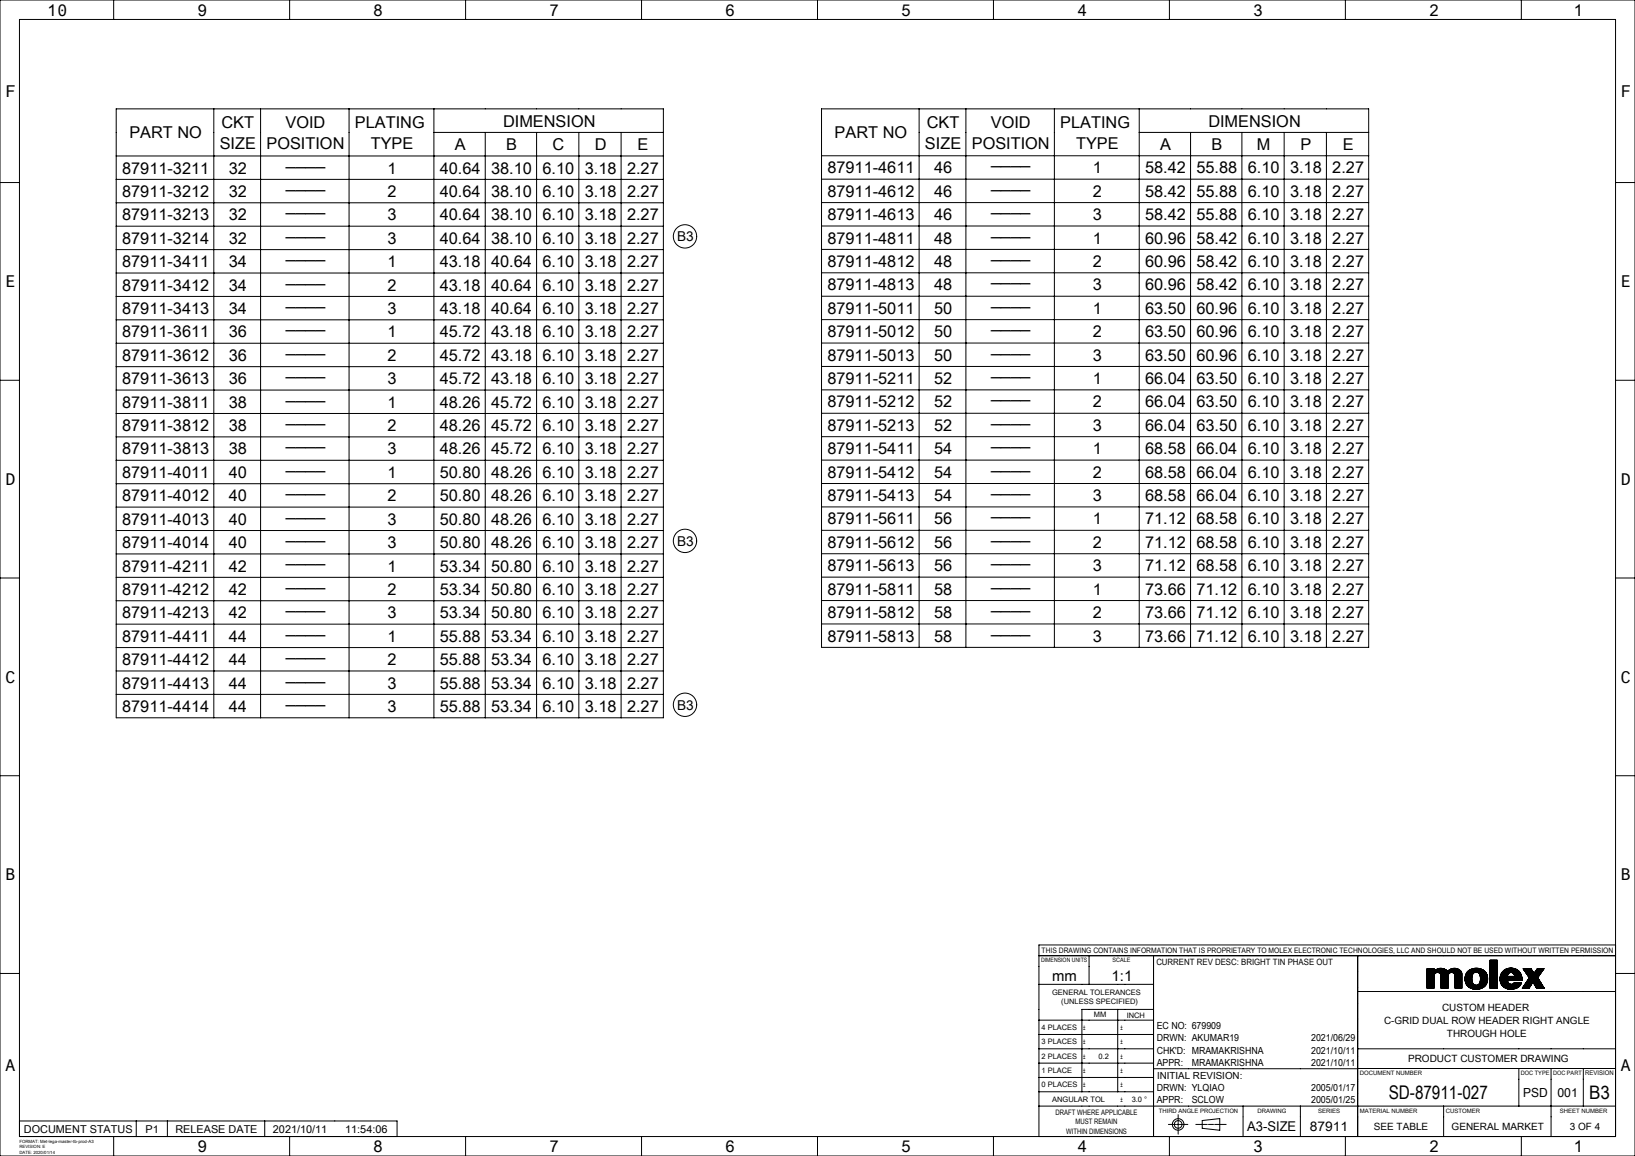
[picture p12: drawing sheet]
<svg xmlns="http://www.w3.org/2000/svg" width="420mm" height="297mm" viewBox="0 0 420 297" stroke-linecap="round" stroke-linejoin="round" font-family="sans-serif">
<g fill="none" stroke="#000" stroke-width=".26">
<path d="M0 0h420v297h-420zM5 5h410v287h-410zM29.2 0v5M74.4 0v5M119.6 0v5M164.8 0v5M210 0v5M255.2 0v5M300.4 0v5M345.6 0v5M390.8 0v5M29.9 28h140.5v156.4h-140.5z"/>
<path d="M54.9 28v156.4M66.9 28v156.4M89.7 28v156.4M111.5 28v156.4M111.5 34h58.9M124.6 34v150.4M137.8 34v150.4M148.7 34v150.4M159.6 34v150.4M211 28h140.6v138.3h-140.6zM236.1 28v138.3M248.1 28v138.3"/>
<path d="M270.8 28v138.3M292.6 28v138.3M292.6 34h59M305.8 34v132.3M319 34v132.3M329.9 34v132.3M340.7 34v132.3M0 46.9h5M29.9 40.1h140.5M29.9 46.1h140.5M29.9 52.1h140.5M29.9 58.1h140.5"/>
<path d="M211 40h140.6M211 46h140.6M211 52.1h140.6M211 58.1h140.6M415 46.9h5M29.9 64.1h140.5M29.9 70.1h140.5M29.9 76.2h140.5M211 64.1h140.6M211 70.1h140.6M211 76.1h140.6M0 97.7h5"/>
<path d="M29.9 82.2h140.5M29.9 88.2h140.5M29.9 94.2h140.5M211 82.1h140.6M211 88.1h140.6M211 94.2h140.6M415 97.7h5M29.9 118.3h140.5M29.9 100.2h140.5M29.9 106.2h140.5M29.9 112.2h140.5M211 100.2h140.6"/>
<path d="M211 106.2h140.6M211 112.2h140.6M211 118.2h140.6M29.9 136.3h140.5M29.9 124.3h140.5M29.9 130.3h140.5M211 136.3h140.6M211 124.2h140.6M211 130.2h140.6M0 148.5h5M29.9 154.3h140.5M29.9 142.3h140.5"/>
<path d="M29.9 148.3h140.5M211 142.3h140.6M211 148.3h140.6M211 154.3h140.6M415 148.5h5M29.9 160.4h140.5M29.9 166.4h140.5M29.9 172.4h140.5M29.9 178.4h140.5M211 160.3h140.6M0 199.3h5M415 199.3h5"/>
<path d="M0 250.1h5M266.9 245.5h148.1M266.9 252.9h29.4M279.8 245.5v7.4M287.1 259.3v21.2M296.3 245.5v46.5M296.3 259.3h-18.4v21.2M348.8 254.7h66.2M348.8 245.5v46.5M366.6 253.5l1.8-1.7-1.8 1.8M366.6 252.6l1.8-1.7-1.8 1.8M366.6 248.9h.1"/>
<path d="M366.7 248.9l-.1 .1M366.8 248.9l-.2 .2M366.9 248.9l-.3 .3M367 248.9l-.4 .4M367.1 248.9l-.5 .5M367.3 248.9l-.7 .7M367.4 248.9l-.8 .8M367.5 248.9l-.9 .9M367.6 248.9l-1 1M367.7 248.9l-1.1 1.1M367.8 248.9l-1.2 1.2M367.9 248.9l-1.3 1.3"/>
<path d="M368 248.9l-1.4 1.4M368.2 248.9l-1.6 1.6M368.3 248.9l-1.7 1.7M368.4 250.7a.89 .89 0 0 1 .9-.9 .89 .89 0 0 1 .9 .9v3.2M368.4 253.4l-.5 .5 .5-.5M368.4 253.3l-.6 .6M368.4 253.2l-.8 .7M368.4 253.1l-.8 .8M368.4 253l-.9 .9M368.4 252.9l-1 1M368.4 252.8l-1.1 1.1M368.4 252.7l-1.2 1.2"/>
<path d="M368.4 252.6l-1.3 1.3M368.4 252.5l-1.4 1.4M368.4 252.4l-1.5 1.5M368.4 252.3l-1.6 1.6M368.4 252.1l-1.8 1.8M368.4 252l-1.8 1.8M368.4 251.9l-1.8 1.8M368.4 251.6l-1.8 1.9M368.4 251.5l-1.8 1.8M368.4 251.4l-1.8 1.9M368.4 251.4l-1.8 1.8M368.4 251.2l-1.8 1.9"/>
<path d="M368.4 251.2l-1.8 1.8M368.4 251.1l-1.8 1.8M368.4 251l-1.8 1.8M368.4 250.7l-1.8 1.9M368.4 253.8l-.1 .1M368.4 253.7l-.2 .2M368.4 253.6l-.3 .3M368.4 253.5l-.4 .4M368.4 250.7v3.2h-1.8M368.4 248.9v.7a2.29 2.29 0 0 1 3.5 0M368.4 250.6l-1.8 1.8M368.4 249.5l-1.8 1.9"/>
<path d="M368.4 249.4l-1.8 1.8M368.4 249.3l-1.8 1.9M368.4 249.3l-1.8 1.8M368.4 249.1l-1.8 1.9M368.4 249.1l-1.8 1.8M368.4 249l-1.8 1.8M368.4 248.9l-1.8 1.8M368.4 248.9h-1.8v5M368.4 250.5l-1.8 1.9M368.5 250.4l-1.9 1.9M368.8 249.2l-2.2 2.2M369.1 249l-2.5 2.5"/>
<path d="M369.2 249l-2.6 2.6M369.4 248.9l-2.8 2.8M369.6 248.8l-3 3M369.7 248.8l-3.1 3.1M369.8 248.8l-3.2 3.2M369.9 248.8l-3.3 3.3M370 248.8l-3.4 3.4M370 250.2l1.2-1.1-1.2 1.1M370.1 248.8l-1.2 1.1M370.1 250.3l1.2-1.2-1.2 1.3M370.2 251.1l1.6-1.6-1.6 1.6M370.2 253.3l1.8-1.8-1.8 1.9"/>
<path d="M370.2 253.9h1.8M370.2 248.8l-1.2 1.1M370.2 248.8l-1 1M370.3 248.8l-1.1 1M370.4 248.8l-1 1M370.5 248.8l-1.1 1M370.6 248.8l-1.1 1.1M370.8 248.9l-1.2 1M370.8 248.9l-1 1.1 1.1-1.1M371 248.9l-1.1 1.2M371.1 249l-1.2 1.1M371.1 249l-1.1 1.1"/>
<path d="M371.4 249.2l-1.3 1.3M371.5 249.2l-1.3 1.4M371.5 249.3l-1.3 1.3M371.6 249.3l-1.4 1.5M371.7 249.4l-1.5 1.5M371.8 249.5l-1.6 1.7M371.9 249.6a2.12 2.12 0 0 1 3.6 .6M372 250.7a.89 .89 0 0 1 .9-.9 .89 .89 0 0 1 .9 .9M372 253.9h.1M372 253.7l-.2 .2M372 253.6l-.3 .3M372 253.4l-.5 .5"/>
<path d="M372 253.3l-.6 .6M372 253.2l-.7 .7M372 253.1l-.8 .8M372 253l-.9 .9M372 252.9l-1 1M372 252.8l-1.1 1.1M372 252.7l-1.2 1.2M372 252.5l-1.4 1.4 1.4-1.4M372 252.4l-1.5 1.5M372 252.3l-1.6 1.6M372 252.2l-1.7 1.7M372 252.1l-1.8 1.8"/>
<path d="M372 252l-1.8 1.9M372 251.9l-1.8 1.9M372 251.8l-1.8 1.9M372 251.8l-1.8 1.8M372 251.6l-1.8 1.9M372 251.3l-1.8 1.9M372 251.3l-1.8 1.8M372 251.2l-1.8 1.8M372 251.1l-1.8 1.8M372 251l-1.8 1.9M372 250.9l-1.8 1.8M372 250.8l-1.8 1.9"/>
<path d="M372 250.7l-1.8 1.9M372 250.7v3.2M372 250.6l-1.8 1.9M372 250.5l-1.8 1.9M372.1 250.4l-1.9 1.9M372.2 250.2l-2 2M372.3 249.2l-2.1 2.1M372.6 249l-2.4 2.4M372.7 249l-2.5 2.5M372.9 248.9l-2.7 2.7M373 248.9l-2.8 2.8M373.1 248.8l-2.9 3"/>
<path d="M373.2 248.8l-3 3M373.2 249.9l1.2-1-1.1 1.1M373.3 248.8l-3.1 3.2M373.4 248.8l-3.2 3.2M373.5 248.8l-3.3 3.3M373.6 248.8l-1.2 1.2M373.7 248.8l-1.2 1.1M373.8 248.8l-1.1 1.1M373.8 251l1.5-1.4-1.5 1.6M373.8 253.9h1.7M373.8 250.7v3.2M373.9 248.8l-1.1 1"/>
<path d="M373.9 248.8l-1 1M374 248.8l-1.1 1M374.1 248.8l-1 1.1M374.2 248.9l-1.1 1M374.2 248.9l-1 1M374.4 248.9l-1 1.1M374.5 249l-1.1 1M374.6 249l-1.1 1M374.6 249l-1.1 1.1M374.7 249.1l-1.1 1.1M374.8 249.1l-1.1 1.2M374.9 249.2l-1.2 1.2"/>
<path d="M375 249.2l-1.3 1.3M375 249.3l-1.2 1.2M375.1 249.3l-1.3 1.3M375.1 249.4l-1.3 1.3M375.2 249.4l-1.4 1.4M375.2 249.4l-1.4 1.5M375.2 249.5l-1.4 1.5M375.4 249.6l-1.6 1.6M375.4 249.7l-1.6 1.6M375.4 249.8l-1.6 1.6M375.4 249.8l-1.6 1.7M375.5 249.9l-1.7 1.7"/>
<path d="M375.5 249.9l-1.7 1.8M375.5 250l-1.7 1.8M375.5 250.1l-1.7 1.8M375.5 253.8l-.1 .1M375.5 253.9h.1M375.5 253.7l-.1 .2M375.5 253.7l-.2 .2M375.5 253.6l-.3 .3M375.5 253.4l-.4 .5M375.5 253.4l-.5 .5M375.5 253.3l-.6 .6M375.5 253.2l-.7 .7"/>
<path d="M375.5 253.1l-.8 .8M375.5 253l-.8 .9M375.5 252.9l-1 1M375.5 252.8l-1 1.1M375.5 252.7l-1.1 1.2M375.5 252.7l-1.2 1.2M375.5 252.5l-1.3 1.4M375.5 252.5l-1.4 1.4M375.5 252.4l-1.5 1.5M375.5 252.3l-1.6 1.6M375.5 252.2l-1.7 1.7M375.5 252.1l-1.7 1.8"/>
<path d="M375.5 252l-1.7 1.8M375.5 251.9l-1.7 1.8M375.5 251.8l-1.7 1.8M375.5 251.8l-1.7 1.7M375.5 251.6l-1.7 1.8M375.5 251.6l-1.7 1.7M375.5 251.5l-1.7 1.8M375.5 251.4l-1.7 1.7M375.5 251.3l-1.7 1.8M375.5 251.2l-1.7 1.8M375.5 251.1l-1.7 1.8M375.5 251l-1.7 1.8"/>
<path d="M375.5 250.9l-1.7 1.8M375.5 250.8l-1.7 1.8M375.5 250.7l-1.7 1.8M375.5 250.6l-1.7 1.8M375.5 250.6l-1.7 1.7M375.5 250.4l-1.7 1.8M375.5 250.4l-1.7 1.7M375.5 250.3l-1.7 1.8M375.5 250.2l-1.7 1.7M375.5 250.2v3.7M377.2 249.4l-.3 .4M377.4 249.3l-.7 .7"/>
<path d="M377.5 249.2l-.8 .9M377.8 249.1l-1.2 1.2M377.9 249l-1.4 1.4M378.1 251.5l-1.4 1.5M378.1 251.5l-1.4 1.4M378.1 251.3l-1.4 1.5M378.1 249l-1.6 1.6M378.1 251.6l-1.4 1.4M378.1 251.3l-1.5 1.5M378.1 251.7l-1.3 1.4 1.3-1.3M378.1 251.2l-1.5 1.5M378.1 251.1l-1.5 1.5"/>
<path d="M378.1 251.9l-1.2 1.3M378.1 251l-1.6 1.6M378.1 252l-1.2 1.2M378.1 252l-1.2 1.3M378.2 250.8l-1.7 1.7M378.2 252.1l-1.2 1.2M378.2 252.2l-1.2 1.1M378.2 250.7l-1.7 1.7M378.2 248.9l-1.8 1.8M378.2 252.3l-1.1 1.1M378.2 250.6l-1.7 1.8M378.2 252.4l-1.1 1.1"/>
<path d="M378.3 250.5l-1.9 1.8M378.3 252.4l-1.1 1.1M378.3 252.5l-1.1 1.1M378.3 252.6l-1 1M378.3 250.3l-1.9 1.9M378.3 248.9l-1.9 1.9M378.3 252.6l-.9 1M378.4 252.7l-1 1M378.4 248.9l-2 2M378.4 252.8l-.9 .9M378.5 252.8l-.9 1M378.6 252.9l-1 .9"/>
<path d="M378.6 248.8l-2.2 2.2M378.6 252.9l-.9 .9M378.6 250a1.13 1.13 0 0 1 1.3 0 1.13 1.13 0 0 1 .4 1.2v.5a1.15 1.15 0 0 1-1.1 1.4 1.15 1.15 0 0 1-1.1-1.4l.2-1.3zM378.7 248.8l-2.4 2.3M378.7 253l-1 .8M378.7 253l-.9 .9M378.8 254.2l3.3-3.3-3.3 3.3M378.8 253l-.9 .9M378.8 248.8l-2.5 2.4M378.9 248.8l-2.6 2.5M379 248.8l-2.7 2.6M379 253.1l-1 .8"/>
<path d="M379.1 248.8l-2.8 2.7M379.1 253.1l-.9 .9M379.2 253.1l-1 .9M379.2 248.8l-2.9 2.8M379.2 253.1l-.9 1M379.2 248.8l-2.9 2.9M379.3 249.8l1-.9-.9 .9M379.4 248.8l-3.1 3 3.1-3M379.4 253.1l-1 1M379.4 253.1l-.9 1M379.5 248.8l-3.1 3.1M379.6 248.8l-3.2 3.2"/>
<path d="M379.6 253l-1.1 1.1M379.7 248.8l-3.3 3.3M379.8 252.9l-1.2 1.2M379.8 250l1-.9-.9 .9M379.8 248.8l-1.1 1.1M379.9 248.8l-1 1M379.9 250.1l1-.9-.9 .9M380 248.8l-1 1M380 248.9l-.9 .9M380.1 248.9l-.9 .9M380.4 248.9l-.9 .9M380.4 249l-.8 .8"/>
<path d="M380.5 249l-.9 .8M380.5 249l-.8 .9M380.6 249l-.9 .9M380.7 249.1l-.9 .9M381 249.2l-1 1M381.1 249.3l-1 1M381.1 249.3l-1 1.1M381.1 249.3a2.97 2.97 0 0 0-4.8 2.2l.4 1.4 .6 .7M381.1 249.3l.7 .7M381.2 249.4l-1.1 1.1 1.1-1.1M381.3 249.4l-1.1 1.2M381.3 249.5l-1.1 1.1"/>
<path d="M381.4 249.5l-1.2 1.2M381.4 249.6l-1.2 1.2M381.5 249.6l-1.3 1.3M381.5 253.3l-.1 .1M381.5 249.6l-1.2 1.3M381.6 249.7l-1.3 1.3M381.6 249.7l-1.3 1.4M381.6 249.8l-1.3 1.4M381.7 249.8l-1.4 1.4M381.7 249.9l-1.4 1.4M381.8 250l-1.5 1.4M381.8 250l-1.5 1.5"/>
<path d="M381.8 252.9a3.3 3.3 0 0 1-4.5 .7M381.8 250l.4 1.5-.4 1.4M381.8 252.9l-.8 .8M381.8 250.1l-1.5 1.6M381.9 252.8l-1 1M381.9 250.2l-1.6 1.5M381.9 250.2l-1.6 1.7M381.9 250.3l-1.6 1.6M381.9 250.3l-1.7 1.8M381.9 252.6l-1.3 1.3M382 250.4l-1.8 1.7M382 250.5l-1.8 1.8"/>
<path d="M382 252.5l-1.5 1.4M382 250.5l-1.8 1.9M382 250.6l-1.9 2M382 252.3l-1.7 1.7M382.1 250.7l-2.1 2.1M382.1 250.7l-3.4 3.4M382.1 252.1l-1.9 2M382.1 252.1l-2 2M382.1 251l-3.2 3.2M382.1 251.9l-2.2 2.2M382.1 251l-3.1 3.2M382.1 251.1l-3 3.1"/>
<path d="M382.1 251.2l-3 3M382.1 251.7l-2.4 2.5M382.2 251.7l-2.6 2.5M382.2 251.3l-2.9 2.9M382.2 251.5l-2.7 2.7M382.2 251.5l-2.8 2.7M382.2 251.4l-2.9 2.8M382.8 252.1l1.8-1.8-1.8 1.9M382.8 250.3l1.8-1.7-1.8 1.8M382.8 249.4l1.8-1.7-1.8 1.8M382.8 248.5l1.8-1.7-1.8 1.8M382.8 246.9l.2-.2-.2 .3"/>
<path d="M382.8 246.7h1.8v7.2h-1.8zM382.8 253.9l1.8-1.8-1.8 1.8M382.8 253l1.8-1.8-1.8 1.9M382.8 246.7h.1M382.9 246.7l-.1 .1M383.2 246.7l-.4 .4M383.2 246.7l-.4 .5M383.3 246.7l-.5 .6M383.4 246.7l-.6 .6M383.5 246.7l-.7 .8M383.6 253.9l1-1-1 1M383.6 246.7l-.8 .8"/>
<path d="M383.7 246.7l-.9 .9M383.8 246.7l-1 1M383.9 246.7l-1.1 1.1M383.9 246.7l-1.1 1.2M384.1 246.7l-1.3 1.3 1.3-1.3M384.2 246.7l-1.4 1.5M384.3 246.7l-1.5 1.5M384.4 246.7l-1.6 1.6M384.5 246.7l-1.7 1.7M384.6 251l-1.8 1.9M384.6 251l-1.8 1.8M384.6 250.8l-1.8 1.9"/>
<path d="M384.6 250.8l-1.8 1.8M384.6 250.7l-1.8 1.8M384.6 250.6l-1.8 1.8M384.6 250.5l-1.8 1.9M384.6 250.4l-1.8 1.8M384.6 250.1l-1.8 1.9M384.6 250.1l-1.8 1.8M384.6 249.9l-1.8 1.9M384.6 249.8l-1.8 1.9M384.6 249.6l-1.8 2 1.8-1.8M384.6 249.6l-1.8 1.8M384.6 249.5l-1.8 1.8"/>
<path d="M384.6 249.4l-1.8 1.8M384.6 249.3l-1.8 1.9M384.6 249.2l-1.8 1.8M384.6 249.1l-1.8 1.9M384.6 249l-1.8 1.9M384.6 248.9l-1.8 1.9M384.6 248.9l-1.8 1.8M384.6 248.7l-1.8 1.9M384.6 248.7l-1.8 1.8M384.6 248.4l-1.8 1.9M384.6 248.3l-1.8 1.8M384.6 248.2l-1.8 1.9"/>
<path d="M384.6 248.1l-1.8 1.9M384.6 248l-1.8 1.9M384.6 248l-1.8 1.8M384.6 247.8l-1.8 1.9M384.6 247.8l-1.8 1.8M384.6 247.5l-1.8 1.9M384.6 247.4l-1.8 1.8M384.6 247.3l-1.8 1.9M384.6 247.2l-1.8 1.9M384.6 247l-1.8 1.9 1.8-1.8M384.6 246.9l-1.8 1.9M384.6 246.8l-1.8 1.9"/>
<path d="M384.6 253.8l-.1 .1M384.6 253.6l-.2 .3M384.6 253.6l-.3 .3M384.6 253.5l-.4 .4M384.6 253.4l-.5 .5M384.6 253.3l-.6 .6M384.6 253.2l-.7 .7M384.6 253.1l-.8 .8M384.6 253l-.8 .9M384.6 252.8l-1.1 1.1M384.6 252.7l-1.2 1.2M384.6 252.6l-1.3 1.3"/>
<path d="M384.6 252.5l-1.4 1.4M384.6 252.4l-1.5 1.5M384.6 252.2l-1.6 1.7 1.6-1.6M384.6 251.9l-1.8 1.9M384.6 251.9l-1.8 1.8M384.6 251.7l-1.8 1.9M384.6 251.7l-1.8 1.8M384.6 251.6l-1.8 1.8M384.6 251.5l-1.8 1.8M384.6 251.4l-1.8 1.9M384.6 251.3l-1.8 1.8M385.7 252.9a2.64 2.64 0 0 0 2.1 1.2"/>
<path d="M386.4 249.2l-.6 .6M386.6 253.8l1.1-1.1-1.1 1.1M386.6 249.1l-.9 .9M386.9 249l-1.3 1.3M386.9 253.9l1.2-1-1.1 1.1M387 248.9l-1.5 1.5M387 248.9a2.84 2.84 0 0 0-1.3 4M387.1 248.9l-1.6 1.6M387.2 248.8l-1.7 1.8M387.3 250.7l-1.8 1.8M387.3 250.8l-1.8 1.8M387.3 250.6l-1.8 1.9"/>
<path d="M387.3 252l-1.2 1.4 1.2-1.3M387.3 250.5l-1.8 1.9M387.3 252.2l-1.2 1.2M387.3 250.9l-1.8 1.7M387.3 252.3l-1.1 1.2 1.2-1.2M387.4 250.3l-2 2M387.4 248.8l-2 2M387.4 252.4l-1.2 1.1M387.4 250.9l-1.8 1.8M387.4 252.5l-1.1 1.1M387.5 252.5l-1.2 1.1M387.5 248.8l-2.1 2.1"/>
<path d="M387.5 250.9l-1.9 1.9M387.5 252.6l-1.1 1.1M387.6 252.6l-1.1 1.1M387.6 250.1a.9 .9 0 0 1 1-.1 .9 .9 0 0 1 .5 .9h-1.8zM387.6 252.7l-1.1 1M387.6 248.8l-2.2 2.2M387.6 250.9l-2 1.9M387.7 250.9l-2 2M387.7 248.8l-2.4 2.3M387.8 252.8l-1.1 1M387.8 250.9l-2.1 2.1 2.2-2.1M387.8 248.7l-2.5 2.5"/>
<path d="M387.8 252.8l-1 1.1M387.9 248.7l-2.6 2.6M387.9 252.8l-1.1 1.1M388 252.9l-1.1 1M388 250.9l-2.2 2.2M388 248.7l-2.7 2.7M388.1 248.7l-2.8 2.8M388.2 250.9l-2.3 2.3M388.2 248.7l-2.9 2.9M388.2 252.9l-1.1 1.1M388.2 248.7l-2.9 3M388.3 252.9l-1.2 1.1"/>
<path d="M388.3 250.9l-2.3 2.4 1.3-1.3M388.4 248.7l-3.1 3.1M388.4 250.9l-1 1M388.4 252.9l-1.2 1.1M388.5 248.7l-3.2 3.2M388.5 250.9l-1.1 1M388.5 248.8l-3.2 3.1M388.6 250.9l-1.1 1M388.6 248.8l-3.2 3.2M388.7 248.8l-3.3 3.3M388.7 250.9l-1.1 1M388.7 252.7l-1.4 1.4 1.2-1.2"/>
<path d="M388.8 250.9l-1.1 1M388.8 248.8l-3.4 3.4 3.4-3.4M388.9 250.9l-1.1 1M388.9 251.9l1.8-1.7-1.7 1.7M388.9 248.8l-1.2 1.2M388.9 250.9l-1 1M389 248.8l-1.1 1.1M389 250.4l1-1-1 1M389 252.4l-.1 .2M389 250.6l1.2-1.1-1.1 1.2M389.1 248.9l.7 .3 .8 .9M389.1 248.9l-.9-.2-1.2 .2"/>
<path d="M389.1 248.9l-1.1 1M389.1 252.4l-1.7 1.7M389.1 248.9l-1 1M389.2 248.9l-1 1M389.2 252.4l-1.7 1.7M389.2 248.9l-.9 1M389.3 252.4l-1.7 1.7M389.3 249l-.9 .9M389.4 249l-.9 .9M389.4 252.4l-1.8 1.7M389.4 252.4l-1.6 1.7M389.5 249l-1 .9"/>
<path d="M389.5 249l-.9 1M389.6 252.4l-1.8 1.7M389.6 249.1l-1 .9M389.6 249.1l-.9 .9M389.6 252.4l-1.6 1.7 1.7-1.7M389.6 251.9l1.3-1.2-1.2 1.2M389.7 249.1l-1 1M389.7 249.2l-.9 .9M389.8 252.4l-1.7 1.7M389.8 251.9l1.1-1-1 1M389.8 249.2l-.9 1M389.9 249.3l-1 1"/>
<path d="M389.9 252.4l-1.7 1.7M390 252.4l-1.7 1.7M390.1 249.5l-1.1 1M390.1 252.4l-1.7 1.7M390.2 249.6l-1.1 1.2M390.2 252.4l-1.7 1.7M390.3 249.6l-2.3 2.3M390.3 252.4l-1.7 1.7M390.3 249.7l-2.2 2.2M390.4 251.9l.6-.6-.6 .6M390.4 249.7l-2.2 2.2M390.4 249.8l-2.1 2.1"/>
<path d="M390.4 252.4l-1.7 1.7M390.4 249.8l-2 2.1M390.5 249.9l-2.1 2M390.5 252.4l-1.7 1.7M390.5 249.9l-1.9 2M390.5 250l-1.9 1.9M390.5 253.1l-.4 .5M390.6 250.1l-1.9 1.8M390.6 252.4l-1.7 1.7M390.6 250.1l.4 1.8h-3.7a.99 .99 0 0 0 .9 1M390.6 250.1l-1.8 1.8M390.6 253l-.7 .7"/>
<path d="M390.6 252.4l-1.6 1.6M390.7 250.3l-1.6 1.6M390.7 250.3l-1.5 1.6M390.7 250.4l-1.4 1.5M390.8 252.8l-1.1 1M390.8 250.5l-1.5 1.4M390.8 252.4l-1.7 1.6M390.8 252.7l-1.2 1.2M390.8 250.6l-1.3 1.3 1.3-1.3M390.8 252.4l-1.5 1.6M390.8 251.9l.2-.1-.1 .1M390.8 252.5l-1.4 1.4"/>
<path d="M390.9 252.4h-1.9l-.8 .5M390.9 252.4a2.62 2.62 0 0 1-3.1 1.7M390.9 251l-.9 .9M390.9 251l-.8 .9M390.9 251.1l-.7 .8M391 251.2l-.8 .7M391 251.4l-.5 .5M391 251.5l-.4 .4M391 251.6l-.3 .3M391 251.8v.1M391 253.9h1.8M391.3 249l.1-.1-.1 .1"/>
<path d="M391.3 248.9h.1M391.6 248.9l-.2 .2M391.6 248.9l-.2 .2 .3-.2M391.6 253l4.2-4.1-4.3 4.3M391.7 248.9l-.2 .3M391.9 248.9l-.4 .3M391.9 248.9l-.4 .4M392 248.9l-.4 .5 .5-.5M392.1 250.1l1.2-1.2-1.2 1.2M392.2 248.9l-.5 .6M392.3 248.9l-.6 .6M392.4 248.9l-.7 .7"/>
<path d="M392.5 248.9l-.7 .7M392.6 248.9l-.8 .8 .8-.8M392.6 250.8l1.2-1.1-1.1 1.2M392.7 250.9l1.2-1.1-1.2 1.2M392.8 248.9l-.9 .9M392.8 253.9l1-1.6 .9 1.6M392.8 253.8v.1M392.9 253.7l-.2 .2M392.9 248.9l-1 1M393 248.9l-1 1M393.1 253.4l-.4 .5 .3-.4M393.1 248.9l-1.1 1.1"/>
<path d="M393.2 248.9l-1.2 1.1M393.2 253.2l-.6 .7M393.3 249l-1.1 1.2M393.4 249l-1.2 1.2M393.4 249.1l-1.2 1.2M393.4 252.9l-1 1M393.5 249.2l-1.2 1.2M393.5 252.7l-1.1 1.2M393.5 249.3l-1.1 1.2M393.6 249.3l-1.2 1.2M393.6 249.4l-1.2 1.2M393.6 249.5l-1.1 1.1"/>
<path d="M393.7 249.5l-1.2 1.2 1.2-1.1M393.7 252.4l-1.4 1.5M393.7 249.6l-1.1 1.2M393.9 249.9l-1.2 1.2M393.9 249.9l-1.1 1.2M394 250l-1.2 1.2M394 250l-1.3 1.4M394.2 253l1.2-1.2-1.2 1.2M394.8 253.9l1.2-1.1-1.1 1.1M394.9 249l.1-.1-.3 .3M395 248.9l-.4 .5M395.1 251.3l-1.2 1.2"/>
<path d="M395.1 248.9l-.7 .7M395.1 251.4l-1.1 1.2M395.2 251l-1.3 1.4 1.1-1.2M395.2 251.4l-1.2 1.2M395.2 251.5l-1.2 1.2M395.2 248.9l-1 1M395.2 251.6l-1.1 1.1M395.3 251.6l-1.2 1.3 1.2-1.2M395.3 248.9l-2.7 2.6M395.3 250.8l-3.1 3.1M395.3 251.7l-1.1 1.2M395.4 253.9l.8-.8-.8 .8"/>
<path d="M395.4 248.9l-3 3M395.4 251.9l-1.1 1.2M395.5 248.9l-3.2 3.2M395.5 251.9l-1.2 1.3M395.5 252l-1.2 1.2M395.5 252l-1 1.4 1.2-1.1-1.2 1.2M395.5 253.9l.8-.7-.7 .7M395.6 250.4l-3.5 3.5M395.6 248.9l-3.6 3.6M395.6 248.9l-3.7 3.7M395.7 252.3l-1.2 1.3M395.7 250.2l-3.7 3.7"/>
<path d="M395.8 252.4l-1.2 1.2M395.8 252.5l-1.2 1.2M395.8 252.6l-1.1 1.2M395.9 252.6l-1.2 1.2M395.9 252.7l-1.2 1.2M395.9 248.9l-4.6 4.6M396 249.8l-4.1 4.1M396 248.9l-4.8 4.8M396 252.9l-1 1M396.1 252.9l-1 1M396.1 253l-.9 .9M396.1 248.9l-5 5"/>
<path d="M396.1 249.6l-4.3 4.3M396.2 248.9l-5 5M396.3 248.9l-5.1 5M396.3 253.3l-.6 .6M396.3 253.3l-.5 .6M396.4 253.4l-.5 .5M396.4 253.9l.2-.1-.2 .1M396.4 253.5l-.4 .4M396.4 249.2l-4.7 4.7M396.4 248.9l-5 5M396.5 248.9l-5 5M396.5 253.6l-.4 .3"/>
<path d="M396.5 253.9h.1M396.5 253.6l-.2 .3M396.5 253.7l-.2 .2M396.6 249l-4.9 4.9M396.6 248.9l-5.1 5M396.6 248.9l-1.6 2.3 1.7 2.7h-2M396.6 248.9h-1.7l-.9 1.2-.7-1.2h-2l1.5 2.3-1.8 2.7M396.6 253.9h.1M415 242.8h-148.1v49.2M415 250.1h5M266.9 262.1h29.4M266.9 265.8h29.4"/>
<path d="M266.9 269.5h29.4M266.9 273.1h29.4M266.9 276.8h29.4M296.3 274.6h52.5M348.8 269.5h66.2M348.8 274.5h66.2M390.2 274.5v9.7M398.4 274.5v17.5M406.7 274.5v9.7M5 288h97v4M29.2 292v5M35 288v4"/>
<path d="M43 288v4M68 288v4M74.4 292v5M119.6 292v5M164.8 292v5M210 292v5M255.2 292v5M266.9 284.2h148.1M266.9 280.5h29.4M300.1 288.9h2M300.4 292v5M302.3 288.9h.7"/>
<path d="M302.6 286.4v1.9M302.6 288.5v.7M302.6 289.4v2M303.2 288.9h1.9M307.2 288.9h2.9M308.8 287.9l4.5-.5v3l-4.5-.5zM310.4 288.9h1.3M312 288.9h3M319.3 284.2v7.8M334 284.2v7.8M345.6 292v5M370.8 284.2v7.8"/>
<path d="M390.8 292v5"/>
<circle cx="176" cy="60.7" r="3"/>
<circle cx="176" cy="139" r="3"/>
<circle cx="176" cy="181.1" r="3"/>
<circle cx="302.6" cy="288.9" r="1"/>
<circle cx="302.6" cy="288.9" r="1.5"/>
</g>
<g font-size="4.8">
<text x="356.8" y="282.4">SD-87911-027</text>
<text x="408.2" y="282.3">B3</text>
</g>
<g font-size="4.2">
<text x="12.2" y="4">10</text>
<text x="50.7" y="4">9</text>
<text x="95.9" y="4">8</text>
<text x="141.1" y="4">7</text>
<text x="186.3" y="4">6</text>
<text x="231.5" y="4">5</text>
<text x="276.7" y="4">4</text>
<text x="321.9" y="4">3</text>
<text x="367.1" y="4">2</text>
<text x="404.3" y="4">1</text>
<text x="1.4" y="25">F</text>
<text x="416.4" y="25">F</text>
<text x="33.2" y="35.5">PART NO</text>
<text x="56.9" y="32.9">CKT</text>
<text x="73.3" y="32.9">VOID</text>
<text x="91.2" y="32.9">PLATING</text>
<text x="129.2" y="32.5">DIMENSION</text>
<text x="214.4" y="35.5">PART NO</text>
<text x="238.1" y="32.9">CKT</text>
<text x="254.5" y="32.9">VOID</text>
<text x="272.4" y="32.9">PLATING</text>
<text x="310.4" y="32.5">DIMENSION</text>
<text x="56.4" y="38.2">SIZE</text>
<text x="68.5" y="38.2">POSITION</text>
<text x="95.2" y="38.2">TYPE</text>
<text x="116.8" y="38.5">A</text>
<text x="130" y="38.5">B</text>
<text x="141.9" y="38.6">C</text>
<text x="152.8" y="38.5">D</text>
<text x="163.7" y="38.5">E</text>
<text x="237.6" y="38.2">SIZE</text>
<text x="249.6" y="38.2">POSITION</text>
<text x="276.4" y="38.2">TYPE</text>
<text x="298" y="38.5">A</text>
<text x="311.2" y="38.5">B</text>
<text x="322.9" y="38.5">M</text>
<text x="334.1" y="38.5">P</text>
<text x="344.9" y="38.5">E</text>
<text x="31.4" y="44.6">87911-3211</text>
<text x="58.8" y="44.6">32</text>
<text x="73.4" y="44.6">────</text>
<text x="99.6" y="44.6">1</text>
<text x="113" y="44.6">40.64</text>
<text x="126.2" y="44.6">38.10</text>
<text x="139.4" y="44.6">6.10</text>
<text x="150.2" y="44.6">3.18</text>
<text x="161.1" y="44.6">2.27</text>
<text x="212.6" y="44.5">87911-4611</text>
<text x="239.9" y="44.5">46</text>
<text x="254.6" y="44.5">────</text>
<text x="280.7" y="44.5">1</text>
<text x="294.2" y="44.5">58.42</text>
<text x="307.3" y="44.5">55.88</text>
<text x="320.5" y="44.5">6.10</text>
<text x="331.4" y="44.5">3.18</text>
<text x="342.2" y="44.5">2.27</text>
<text x="31.4" y="50.6">87911-3212</text>
<text x="58.8" y="50.6">32</text>
<text x="73.4" y="50.6">────</text>
<text x="99.6" y="50.6">2</text>
<text x="113" y="50.6">40.64</text>
<text x="126.2" y="50.6">38.10</text>
<text x="139.4" y="50.6">6.10</text>
<text x="150.2" y="50.6">3.18</text>
<text x="161.1" y="50.6">2.27</text>
<text x="212.6" y="50.6">87911-4612</text>
<text x="239.9" y="50.6">46</text>
<text x="254.6" y="50.5">────</text>
<text x="280.7" y="50.6">2</text>
<text x="294.2" y="50.6">58.42</text>
<text x="307.3" y="50.6">55.88</text>
<text x="320.5" y="50.6">6.10</text>
<text x="331.4" y="50.6">3.18</text>
<text x="342.2" y="50.6">2.27</text>
<text x="31.4" y="56.6">87911-3213</text>
<text x="58.8" y="56.6">32</text>
<text x="73.4" y="56.6">────</text>
<text x="99.6" y="56.6">3</text>
<text x="113" y="56.6">40.64</text>
<text x="126.2" y="56.6">38.10</text>
<text x="139.4" y="56.6">6.10</text>
<text x="150.2" y="56.6">3.18</text>
<text x="161.1" y="56.6">2.27</text>
<text x="212.6" y="56.6">87911-4613</text>
<text x="239.9" y="56.6">46</text>
<text x="254.6" y="56.6">────</text>
<text x="280.7" y="56.6">3</text>
<text x="294.2" y="56.6">58.42</text>
<text x="307.3" y="56.6">55.88</text>
<text x="320.5" y="56.6">6.10</text>
<text x="331.4" y="56.6">3.18</text>
<text x="342.2" y="56.6">2.27</text>
<text x="31.4" y="62.6">87911-3214</text>
<text x="58.8" y="62.6">32</text>
<text x="73.4" y="62.6">────</text>
<text x="99.6" y="62.6">3</text>
<text x="113" y="62.6">40.64</text>
<text x="126.2" y="62.6">38.10</text>
<text x="139.4" y="62.6">6.10</text>
<text x="150.2" y="62.6">3.18</text>
<text x="161.1" y="62.6">2.27</text>
<text x="212.6" y="62.6">87911-4811</text>
<text x="239.9" y="62.6">48</text>
<text x="254.6" y="62.6">────</text>
<text x="280.7" y="62.6">1</text>
<text x="294.2" y="62.6">60.96</text>
<text x="307.3" y="62.6">58.42</text>
<text x="320.5" y="62.6">6.10</text>
<text x="331.4" y="62.6">3.18</text>
<text x="342.2" y="62.6">2.27</text>
<text x="31.4" y="68.6">87911-3411</text>
<text x="58.8" y="68.6">34</text>
<text x="73.4" y="68.6">────</text>
<text x="99.6" y="68.6">1</text>
<text x="113" y="68.6">43.18</text>
<text x="126.2" y="68.6">40.64</text>
<text x="139.4" y="68.6">6.10</text>
<text x="150.2" y="68.6">3.18</text>
<text x="161.1" y="68.6">2.27</text>
<text x="212.6" y="68.6">87911-4812</text>
<text x="239.9" y="68.6">48</text>
<text x="254.6" y="68.6">────</text>
<text x="280.7" y="68.6">2</text>
<text x="294.2" y="68.6">60.96</text>
<text x="307.3" y="68.6">58.42</text>
<text x="320.5" y="68.6">6.10</text>
<text x="331.4" y="68.6">3.18</text>
<text x="342.2" y="68.6">2.27</text>
<text x="1.4" y="73.8">E</text>
<text x="31.4" y="74.7">87911-3412</text>
<text x="58.8" y="74.7">34</text>
<text x="73.4" y="74.7">────</text>
<text x="99.6" y="74.7">2</text>
<text x="113" y="74.7">43.18</text>
<text x="126.2" y="74.7">40.64</text>
<text x="139.4" y="74.7">6.10</text>
<text x="150.2" y="74.7">3.18</text>
<text x="161.1" y="74.7">2.27</text>
<text x="212.6" y="74.6">87911-4813</text>
<text x="239.9" y="74.6">48</text>
<text x="254.6" y="74.6">────</text>
<text x="280.7" y="74.6">3</text>
<text x="294.2" y="74.6">60.96</text>
<text x="307.3" y="74.6">58.42</text>
<text x="320.5" y="74.6">6.10</text>
<text x="331.4" y="74.6">3.18</text>
<text x="342.2" y="74.6">2.27</text>
<text x="416.4" y="73.8">E</text>
<text x="31.4" y="80.7">87911-3413</text>
<text x="58.8" y="80.7">34</text>
<text x="73.4" y="80.7">────</text>
<text x="99.6" y="80.7">3</text>
<text x="113" y="80.7">43.18</text>
<text x="126.2" y="80.7">40.64</text>
<text x="139.4" y="80.7">6.10</text>
<text x="150.2" y="80.7">3.18</text>
<text x="161.1" y="80.7">2.27</text>
<text x="212.6" y="80.6">87911-5011</text>
<text x="239.9" y="80.6">50</text>
<text x="254.6" y="80.6">────</text>
<text x="280.7" y="80.6">1</text>
<text x="294.2" y="80.6">63.50</text>
<text x="307.3" y="80.6">60.96</text>
<text x="320.5" y="80.6">6.10</text>
<text x="331.4" y="80.6">3.18</text>
<text x="342.2" y="80.6">2.27</text>
<text x="31.4" y="86.7">87911-3611</text>
<text x="58.8" y="86.7">36</text>
<text x="73.4" y="86.7">────</text>
<text x="99.6" y="86.7">1</text>
<text x="113" y="86.7">45.72</text>
<text x="126.2" y="86.7">43.18</text>
<text x="139.4" y="86.7">6.10</text>
<text x="150.2" y="86.7">3.18</text>
<text x="161.1" y="86.7">2.27</text>
<text x="212.6" y="86.6">87911-5012</text>
<text x="239.9" y="86.6">50</text>
<text x="254.6" y="86.6">────</text>
<text x="280.7" y="86.6">2</text>
<text x="294.2" y="86.6">63.50</text>
<text x="307.3" y="86.6">60.96</text>
<text x="320.5" y="86.6">6.10</text>
<text x="331.4" y="86.6">3.18</text>
<text x="342.2" y="86.6">2.27</text>
<text x="31.4" y="92.7">87911-3612</text>
<text x="58.8" y="92.7">36</text>
<text x="73.4" y="92.7">────</text>
<text x="99.6" y="92.7">2</text>
<text x="113" y="92.7">45.72</text>
<text x="126.2" y="92.7">43.18</text>
<text x="139.4" y="92.7">6.10</text>
<text x="150.2" y="92.7">3.18</text>
<text x="161.1" y="92.7">2.27</text>
<text x="212.6" y="92.7">87911-5013</text>
<text x="239.9" y="92.7">50</text>
<text x="254.6" y="92.6">────</text>
<text x="280.7" y="92.7">3</text>
<text x="294.2" y="92.7">63.50</text>
<text x="307.3" y="92.7">60.96</text>
<text x="320.5" y="92.7">6.10</text>
<text x="331.4" y="92.7">3.18</text>
<text x="342.2" y="92.7">2.27</text>
<text x="31.4" y="98.7">87911-3613</text>
<text x="58.8" y="98.7">36</text>
<text x="73.4" y="98.7">────</text>
<text x="99.6" y="98.7">3</text>
<text x="113" y="98.7">45.72</text>
<text x="126.2" y="98.7">43.18</text>
<text x="139.4" y="98.7">6.10</text>
<text x="150.2" y="98.7">3.18</text>
<text x="161.1" y="98.7">2.27</text>
<text x="212.6" y="98.7">87911-5211</text>
<text x="239.9" y="98.7">52</text>
<text x="254.6" y="98.7">────</text>
<text x="280.7" y="98.7">1</text>
<text x="294.2" y="98.7">66.04</text>
<text x="307.3" y="98.7">63.50</text>
<text x="320.5" y="98.7">6.10</text>
<text x="331.4" y="98.7">3.18</text>
<text x="342.2" y="98.7">2.27</text>
<text x="31.4" y="104.7">87911-3811</text>
<text x="58.8" y="104.7">38</text>
<text x="73.4" y="104.7">────</text>
<text x="99.6" y="104.7">1</text>
<text x="113" y="104.7">48.26</text>
<text x="126.2" y="104.7">45.72</text>
<text x="139.4" y="104.7">6.10</text>
<text x="150.2" y="104.7">3.18</text>
<text x="161.1" y="104.7">2.27</text>
<text x="212.6" y="104.7">87911-5212</text>
<text x="239.9" y="104.7">52</text>
<text x="254.6" y="104.7">────</text>
<text x="280.7" y="104.7">2</text>
<text x="294.2" y="104.7">66.04</text>
<text x="307.3" y="104.7">63.50</text>
<text x="320.5" y="104.7">6.10</text>
<text x="331.4" y="104.7">3.18</text>
<text x="342.2" y="104.7">2.27</text>
<text x="31.4" y="110.7">87911-3812</text>
<text x="58.8" y="110.7">38</text>
<text x="73.4" y="110.7">────</text>
<text x="99.6" y="110.7">2</text>
<text x="113" y="110.7">48.26</text>
<text x="126.2" y="110.7">45.72</text>
<text x="139.4" y="110.7">6.10</text>
<text x="150.2" y="110.7">3.18</text>
<text x="161.1" y="110.7">2.27</text>
<text x="212.6" y="110.7">87911-5213</text>
<text x="239.9" y="110.7">52</text>
<text x="254.6" y="110.7">────</text>
<text x="280.7" y="110.7">3</text>
<text x="294.2" y="110.7">66.04</text>
<text x="307.3" y="110.7">63.50</text>
<text x="320.5" y="110.7">6.10</text>
<text x="331.4" y="110.7">3.18</text>
<text x="342.2" y="110.7">2.27</text>
<text x="31.4" y="116.8">87911-3813</text>
<text x="58.8" y="116.8">38</text>
<text x="73.4" y="116.8">────</text>
<text x="99.6" y="116.8">3</text>
<text x="113" y="116.8">48.26</text>
<text x="126.2" y="116.8">45.72</text>
<text x="139.4" y="116.8">6.10</text>
<text x="150.2" y="116.8">3.18</text>
<text x="161.1" y="116.8">2.27</text>
<text x="212.6" y="116.7">87911-5411</text>
<text x="239.9" y="116.7">54</text>
<text x="254.6" y="116.7">────</text>
<text x="280.7" y="116.7">1</text>
<text x="294.2" y="116.7">68.58</text>
<text x="307.3" y="116.7">66.04</text>
<text x="320.5" y="116.7">6.10</text>
<text x="331.4" y="116.7">3.18</text>
<text x="342.2" y="116.7">2.27</text>
<text x="1.4" y="124.6">D</text>
<text x="31.4" y="122.8">87911-4011</text>
<text x="58.8" y="122.8">40</text>
<text x="73.4" y="122.8">────</text>
<text x="99.6" y="122.8">1</text>
<text x="113" y="122.8">50.80</text>
<text x="126.2" y="122.8">48.26</text>
<text x="139.4" y="122.8">6.10</text>
<text x="150.2" y="122.8">3.18</text>
<text x="161.1" y="122.8">2.27</text>
<text x="212.6" y="122.7">87911-5412</text>
<text x="239.9" y="122.7">54</text>
<text x="254.6" y="122.7">────</text>
<text x="280.7" y="122.7">2</text>
<text x="294.2" y="122.7">68.58</text>
<text x="307.3" y="122.7">66.04</text>
<text x="320.5" y="122.7">6.10</text>
<text x="331.4" y="122.7">3.18</text>
<text x="342.2" y="122.7">2.27</text>
<text x="416.4" y="124.6">D</text>
<text x="31.4" y="128.8">87911-4012</text>
<text x="58.8" y="128.8">40</text>
<text x="73.4" y="128.8">────</text>
<text x="99.6" y="128.8">2</text>
<text x="113" y="128.8">50.80</text>
<text x="126.2" y="128.8">48.26</text>
<text x="139.4" y="128.8">6.10</text>
<text x="150.2" y="128.8">3.18</text>
<text x="161.1" y="128.8">2.27</text>
<text x="212.6" y="128.7">87911-5413</text>
<text x="239.9" y="128.7">54</text>
<text x="254.6" y="128.7">────</text>
<text x="280.7" y="128.7">3</text>
<text x="294.2" y="128.7">68.58</text>
<text x="307.3" y="128.7">66.04</text>
<text x="320.5" y="128.7">6.10</text>
<text x="331.4" y="128.7">3.18</text>
<text x="342.2" y="128.7">2.27</text>
<text x="31.4" y="134.8">87911-4013</text>
<text x="58.8" y="134.8">40</text>
<text x="73.4" y="134.8">────</text>
<text x="99.6" y="134.8">3</text>
<text x="113" y="134.8">50.80</text>
<text x="126.2" y="134.8">48.26</text>
<text x="139.4" y="134.8">6.10</text>
<text x="150.2" y="134.8">3.18</text>
<text x="161.1" y="134.8">2.27</text>
<text x="212.6" y="134.8">87911-5611</text>
<text x="239.9" y="134.8">56</text>
<text x="254.6" y="134.7">────</text>
<text x="280.7" y="134.8">1</text>
<text x="294.2" y="134.8">71.12</text>
<text x="307.3" y="134.8">68.58</text>
<text x="320.5" y="134.8">6.10</text>
<text x="331.4" y="134.8">3.18</text>
<text x="342.2" y="134.8">2.27</text>
<text x="31.4" y="140.8">87911-4014</text>
<text x="58.8" y="140.8">40</text>
<text x="73.4" y="140.8">────</text>
<text x="99.6" y="140.8">3</text>
<text x="113" y="140.8">50.80</text>
<text x="126.2" y="140.8">48.26</text>
<text x="139.4" y="140.8">6.10</text>
<text x="150.2" y="140.8">3.18</text>
<text x="161.1" y="140.8">2.27</text>
<text x="212.6" y="140.8">87911-5612</text>
<text x="239.9" y="140.8">56</text>
<text x="254.6" y="140.8">────</text>
<text x="280.7" y="140.8">2</text>
<text x="294.2" y="140.8">71.12</text>
<text x="307.3" y="140.8">68.58</text>
<text x="320.5" y="140.8">6.10</text>
<text x="331.4" y="140.8">3.18</text>
<text x="342.2" y="140.8">2.27</text>
<text x="31.4" y="146.8">87911-4211</text>
<text x="58.8" y="146.8">42</text>
<text x="73.4" y="146.8">────</text>
<text x="99.6" y="146.8">1</text>
<text x="113" y="146.8">53.34</text>
<text x="126.2" y="146.8">50.80</text>
<text x="139.4" y="146.8">6.10</text>
<text x="150.2" y="146.8">3.18</text>
<text x="161.1" y="146.8">2.27</text>
<text x="212.6" y="146.8">87911-5613</text>
<text x="239.9" y="146.8">56</text>
<text x="254.6" y="146.8">────</text>
<text x="280.7" y="146.8">3</text>
<text x="294.2" y="146.8">71.12</text>
<text x="307.3" y="146.8">68.58</text>
<text x="320.5" y="146.8">6.10</text>
<text x="331.4" y="146.8">3.18</text>
<text x="342.2" y="146.8">2.27</text>
<text x="31.4" y="152.8">87911-4212</text>
<text x="58.8" y="152.8">42</text>
<text x="73.4" y="152.8">────</text>
<text x="99.6" y="152.8">2</text>
<text x="113" y="152.8">53.34</text>
<text x="126.2" y="152.8">50.80</text>
<text x="139.4" y="152.8">6.10</text>
<text x="150.2" y="152.8">3.18</text>
<text x="161.1" y="152.8">2.27</text>
<text x="212.6" y="152.8">87911-5811</text>
<text x="239.9" y="152.8">58</text>
<text x="254.6" y="152.8">────</text>
<text x="280.7" y="152.8">1</text>
<text x="294.2" y="152.8">73.66</text>
<text x="307.3" y="152.8">71.12</text>
<text x="320.5" y="152.8">6.10</text>
<text x="331.4" y="152.8">3.18</text>
<text x="342.2" y="152.8">2.27</text>
<text x="31.4" y="158.9">87911-4213</text>
<text x="58.8" y="158.9">42</text>
<text x="73.4" y="158.9">────</text>
<text x="99.6" y="158.9">3</text>
<text x="113" y="158.9">53.34</text>
<text x="126.2" y="158.9">50.80</text>
<text x="139.4" y="158.9">6.10</text>
<text x="150.2" y="158.9">3.18</text>
<text x="161.1" y="158.9">2.27</text>
<text x="212.6" y="158.8">87911-5812</text>
<text x="239.9" y="158.8">58</text>
<text x="254.6" y="158.8">────</text>
<text x="280.7" y="158.8">2</text>
<text x="294.2" y="158.8">73.66</text>
<text x="307.3" y="158.8">71.12</text>
<text x="320.5" y="158.8">6.10</text>
<text x="331.4" y="158.8">3.18</text>
<text x="342.2" y="158.8">2.27</text>
<text x="31.4" y="164.9">87911-4411</text>
<text x="58.8" y="164.9">44</text>
<text x="73.4" y="164.9">────</text>
<text x="99.6" y="164.9">1</text>
<text x="113" y="164.9">55.88</text>
<text x="126.2" y="164.9">53.34</text>
<text x="139.4" y="164.9">6.10</text>
<text x="150.2" y="164.9">3.18</text>
<text x="161.1" y="164.9">2.27</text>
<text x="212.6" y="164.8">87911-5813</text>
<text x="239.9" y="164.8">58</text>
<text x="254.6" y="164.8">────</text>
<text x="280.7" y="164.8">3</text>
<text x="294.2" y="164.8">73.66</text>
<text x="307.3" y="164.8">71.12</text>
<text x="320.5" y="164.8">6.10</text>
<text x="331.4" y="164.8">3.18</text>
<text x="342.2" y="164.8">2.27</text>
<text x="31.4" y="170.9">87911-4412</text>
<text x="58.8" y="170.9">44</text>
<text x="73.4" y="170.9">────</text>
<text x="99.6" y="170.9">2</text>
<text x="113" y="170.9">55.88</text>
<text x="126.2" y="170.9">53.34</text>
<text x="139.4" y="170.9">6.10</text>
<text x="150.2" y="170.9">3.18</text>
<text x="161.1" y="170.9">2.27</text>
<text x="1.4" y="175.4">C</text>
<text x="31.4" y="176.9">87911-4413</text>
<text x="58.8" y="176.9">44</text>
<text x="73.4" y="176.9">────</text>
<text x="99.6" y="176.9">3</text>
<text x="113" y="176.9">55.88</text>
<text x="126.2" y="176.9">53.34</text>
<text x="139.4" y="176.9">6.10</text>
<text x="150.2" y="176.9">3.18</text>
<text x="161.1" y="176.9">2.27</text>
<text x="416.4" y="175.4">C</text>
<text x="31.4" y="182.9">87911-4414</text>
<text x="58.8" y="182.9">44</text>
<text x="73.4" y="182.9">────</text>
<text x="99.6" y="182.9">3</text>
<text x="113" y="182.9">55.88</text>
<text x="126.2" y="182.9">53.34</text>
<text x="139.4" y="182.9">6.10</text>
<text x="150.2" y="182.9">3.18</text>
<text x="161.1" y="182.9">2.27</text>
<text x="1.4" y="226.2">B</text>
<text x="416.4" y="226.2">B</text>
<text x="1.4" y="275.1">A</text>
<text x="416.4" y="275.1">A</text>
<text x="50.7" y="296">9</text>
<text x="95.9" y="296">8</text>
<text x="141.1" y="296">7</text>
<text x="186.3" y="296">6</text>
<text x="231.5" y="296">5</text>
<text x="276.7" y="296">4</text>
<text x="321.9" y="296">3</text>
<text x="367.1" y="296">2</text>
<text x="404.3" y="296">1</text>
</g>
<g font-size="3.9">
<text x="270.3" y="252">mm</text>
<text x="285.5" y="252">1:1</text>
</g>
<g font-size="3.5">
<text x="174" y="62">B3</text>
<text x="174" y="140.2">B3</text>
<text x="174" y="182.3">B3</text>
<text x="320.4" y="290.6">A3-SIZE</text>
</g>
<text font-size="3.4" x="336.5" y="290.6">87911</text>
<g font-size="3.2">
<text x="391.3" y="281.9">PSD</text>
<text x="400.1" y="281.9">001</text>
</g>
<g font-size="2.8">
<text x="6.1" y="291">DOCUMENT STATUS</text>
<text x="37.4" y="291">P1</text>
<text x="45" y="291">RELEASE DATE</text>
<text x="70.1" y="291">2021/10/11</text>
<text x="88.7" y="291">11:54:06</text>
</g>
<g font-size="2.6">
<text x="355.6" y="263">C-GRID DUAL ROW HEADER RIGHT ANGLE</text>
<text x="370.4" y="259.8">CUSTOM HEADER</text>
<text x="371.7" y="266.3">THROUGH HOLE</text>
<text x="361.7" y="272.9">PRODUCT CUSTOMER DRAWING</text>
<text x="352.9" y="290.4">SEE TABLE</text>
<text x="372.9" y="290.4">GENERAL MARKET</text>
<text x="403.3" y="290.4">3 OF 4</text>
</g>
<g font-size="2.5">
<text x="297.1" y="264.3">EC NO: 679909</text>
<text x="297.1" y="267.5">DRWN: AKUMAR19</text>
<text x="336.8" y="267.5">2021/06/29</text>
<text x="297.1" y="270.7">CHK'D: MRAMAKRISHNA</text>
<text x="297.1" y="273.9">APPR:</text>
<text x="306.1" y="273.9">MRAMAKRISHNA</text>
<text x="336.8" y="270.7">2021/10/11</text>
<text x="336.8" y="273.9">2021/10/11</text>
<text x="297.1" y="280.3">DRWN: YLQIAO</text>
<text x="297.2" y="277.1">INITIAL REVISION:</text>
<text x="336.8" y="280.3">2005/01/17</text>
<text x="297.1" y="283.5">APPR:</text>
<text x="306.1" y="283.5">SCLOW</text>
<text x="336.8" y="283.5">2005/01/25</text>
</g>
<text font-size="2.2" x="297" y="248">CURRENT REV DESC: BRIGHT TIN PHASE OUT</text>
<g font-size="1.9">
<text x="267.6" y="244.9">THIS DRAWING CONTAINS INFORMATION THAT IS PROPRIETARY TO MOLEX ELECTRONIC TECHNOLOGIES, LLC AND SHOULD NOT BE USED WITHOUT WRITTEN PERMISSION</text>
<text x="270.3" y="255.6">GENERAL TOLERANCES</text>
<text x="272.6" y="258">(UNLESS SPECIFIED)</text>
<text x="281" y="261.4">MM</text>
<text x="289.4" y="261.4">INCH</text>
<text x="267.6" y="264.6">4 PLACES</text>
<text x="267.6" y="268.3">3 PLACES</text>
<text x="278.3" y="264.6">±</text>
<text x="278.3" y="268.3">±</text>
<text x="287.8" y="264.6">±</text>
<text x="287.8" y="268.3">±</text>
<text x="267.6" y="272">2 PLACES</text>
<text x="267.6" y="275.7">1 PLACE</text>
<text x="278.3" y="272">±</text>
<text x="278.3" y="275.7">±</text>
<text x="282.2" y="272">0.2</text>
<text x="287.8" y="272">±</text>
<text x="287.8" y="275.7">±</text>
<text x="267.6" y="279.4">0 PLACES</text>
<text x="278.3" y="279.4">±</text>
<text x="287.8" y="279.4">±</text>
<text x="270.3" y="283">ANGULAR TOL</text>
<text x="271.1" y="286.3">DRAFT WHERE APPLICABLE</text>
<text x="287.8" y="283">±</text>
<text x="290.7" y="283">3.0 °</text>
<text x="273.9" y="291.2">WITHIN DIMENSIONS</text>
<text x="276.3" y="288.8">MUST REMAIN</text>
</g>
<text font-size="1.7" x="407.2" y="276.2">REVISION</text>
<g font-size="1.5">
<text x="267.4" y="247.2">DIMENSION UNITS</text>
<text x="285.8" y="247.2">SCALE</text>
<text x="349.3" y="276.2">DOCUMENT NUMBER</text>
<text x="390.7" y="276.2">DOC TYPE</text>
<text x="399" y="276.2">DOC PART</text>
<text x="297.7" y="285.9">THIRD ANGLE PROJECTION</text>
<text x="323" y="285.9">DRAWING</text>
<text x="338.6" y="285.9">SERIES</text>
<text x="349.3" y="285.8">MATERIAL NUMBER</text>
<text x="371.4" y="285.9">CUSTOMER</text>
<text x="400.7" y="285.9">SHEET NUMBER</text>
</g>
<g font-size="1.1">
<text x="5" y="293.6">FORMAT: Met-lega-master-tb-prod-A3</text>
<text x="5" y="295">REVISION: E</text>
<text x="5" y="296.4">DATE: 2020/01/14</text>
</g>
</svg>
